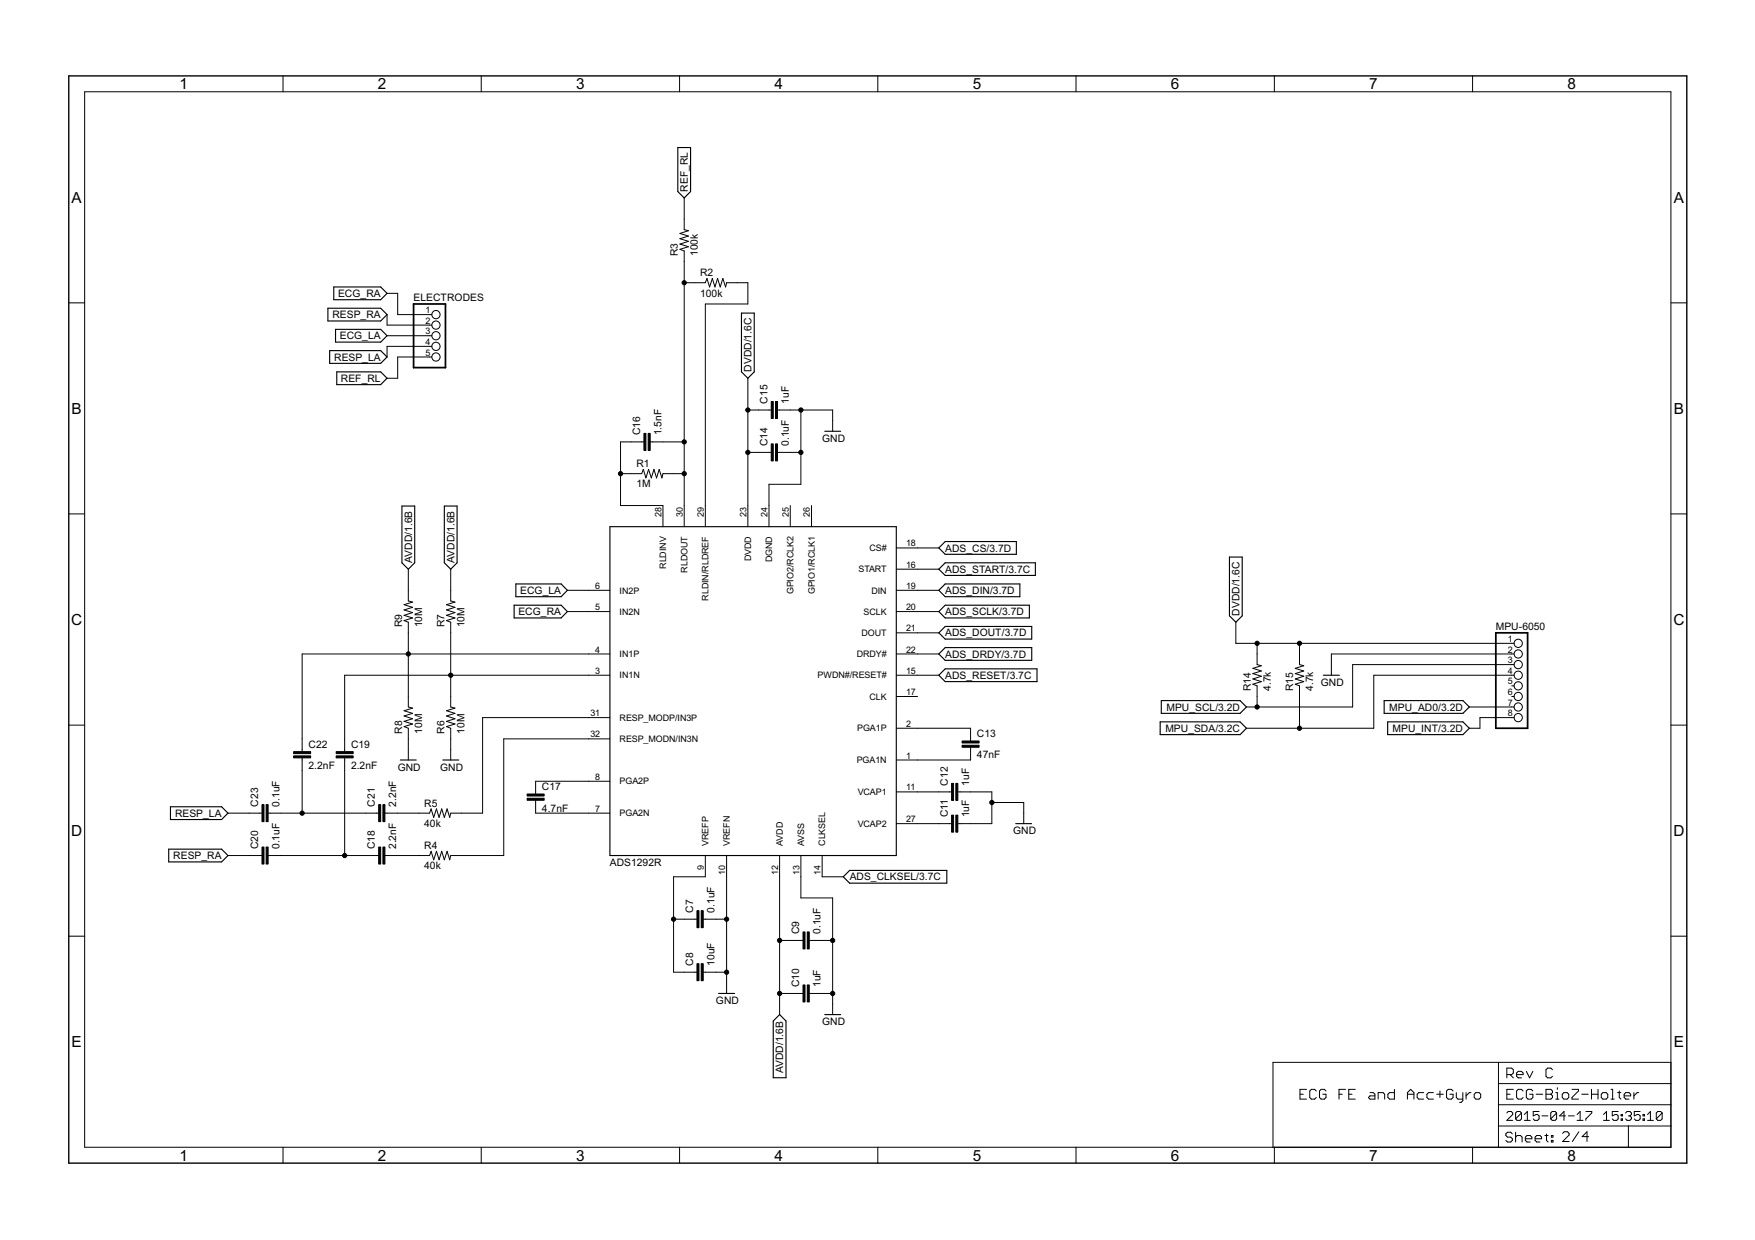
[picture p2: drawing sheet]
<svg xmlns="http://www.w3.org/2000/svg" width="297mm" height="210mm" viewBox="0 0 297 210" stroke-linecap="round" stroke-linejoin="round" font-family="sans-serif">
<g fill="none" stroke="#000" stroke-width=".19">
<path d="M114.7 25h2.2v7.4l-1.1 1.1-1.1-1.1zM55.5 52.2h8.9l1.1 1.1-1.1 1h-8.9zM55.8 59.4h8.6l1.1 1-1.1 1.1h-8.6zM56.5 48.6h7.9l1.1 1.1-1.1 1h-7.9zM56.8 55.8h7.6l1.1 1-1.1 1.1h-7.6zM125.5 53h2.2v9.9l-1.1 1.1-1.1-1.1zM57 62.9h7.4l1.1 1.1-1.1 1.1h-7.4zM139.6 73h2.7M68 85.7h2.2v9.6l-1.1 1.1-1.1-1.1zM75.2 85.7h2.2v9.6l-1.1 1.1-1.1-1.1zM87.3 98.8h7.7l1 1.1-1 1.1h-7.7zM103.2 89.2h48.5v55.6h-48.5z"/>
<path d="M158.9 99.9l1.1-1.1h12.6v2.2h-12.6zM160 95.3h15.2v2.1h-15.2l-1.1-1zM160 91.7h12v2.1h-12l-1.1-1zM208.1 94.3h2.1v9.9l-1 1.1-1.1-1.1zM87 102.4h8l1 1.1-1 1.1h-8zM158.9 110.7l1.1-1.1h14.6v2.2h-14.6zM158.9 107.1l1.1-1.1h14.6v2.2h-14.6zM158.9 103.5l1.1-1.1h14.2v2.2h-14.2zM160 113.2h15.5v2.2h-15.5l-1.1-1.1zM196.6 118.6h13.3l1.1 1.1-1.1 1.1h-13.3zM224 114.3h2.7M234.3 118.6h13.3l1.1 1.1-1.1 1.1h-13.3z"/>
<path d="M28.9 136.6h8.6l1.1 1-1.1 1.1h-8.6zM67.8 128.7h2.6M75 128.7h2.6M171.9 139.4h2.7M196.4 122.2h13.5l1.1 1.1-1.1 1.1h-13.5zM234.9 122.2h12.7l1.1 1.1-1.1 1.1h-12.7zM28.6 143.7h8.9l1.1 1.1-1.1 1.1h-8.9zM142.7 148.4l1.1-1.1h16.5v2.2h-16.5zM121.6 168.2h2.7M132 171.7l1 1.1v9.6h-2.1v-9.6zM139.6 171.7h2.7"/>
</g>
<g fill="none" stroke="#000" stroke-width=".17">
<path d="M14.3 15.5h268.5v178.7h-268.5zM47.9 12.8v2.7M81.4 12.8v2.7M115 12.8v2.7M148.6 12.8v2.7M182.1 12.8v2.7M215.7 12.8v2.7M249.2 12.8v2.7M115.8 33.5v5.4l.7 .2-1.4 .4 1.4 .5-1.4 .4 1.4 .5-1.4 .4 1.4 .5-1.4 .4 .7 .3v46.7M11.6 51.3h2.7M65.5 49.7h1.8v3.6h5.8M65.5 53.3v1.7h7.6"/>
<path d="M65.5 56.8h7.6M73.1 58.6h-7.6v1.8M115.8 47.9h3.6l.3-.8 .4 1.5 .5-1.5 .4 1.5 .5-1.5 .4 1.5 .4-1.5 .5 1.5 .2-.7h3.6v3.6h-7.2v37.7M282.8 51.3h2.7M73.1 60.4h-5.8v3.6h-1.8M109 74.8h-4v10.8h7.2v3.6M110 74.8h5.8M126.6 64v25.2M126.6 76.6h3.9M126.6 69.4h3.9M131.6 69.4h9.3v3.6M131.6 76.6h4"/>
<path d="M135.6 69.4v12.6h-5.4v7.2M11.6 87h2.7M69.1 96.4v5.3l.7 .2-1.4 .5 1.4 .4-1.4 .5 1.4 .4-1.4 .5 1.4 .4-1.4 .5 .7 .2v14.4l.7 .2-1.4 .4 1.4 .5-1.4 .4 1.4 .5-1.4 .4 1.4 .5-1.4 .4 .7 .3v5.4M76.3 96.4v5.3l.7 .2-1.4 .5 1.4 .4-1.4 .5 1.4 .4-1.4 .5 1.4 .4-1.4 .5 .7 .2v14.4l.7 .2-1.4 .4 1.4 .5-1.4 .4 1.4 .5-1.4 .4 1.4 .5-1.4 .4 .7 .3v5.4M96 99.9h7.2M105 80.2h3.6l.3-.7 .4 1.4 .5-1.4 .4 1.4 .5-1.4 .4 1.4 .5-1.4 .4 1.4 .2-.7h3.6M133.8 85.6v3.6M137.4 85.6v3.6M151.7 92.8h7.2M151.7 99.9h7.2M151.7 96.4h7.2M282.8 87h2.7"/>
<path d="M96 103.5h7.2M103.2 110.7h-52.1v16.5M103.2 114.3h-44.9v12.9M151.7 117.9h3.6M151.7 107.1h7.2M151.7 110.7h7.2M151.7 114.3h7.2M151.7 103.5h7.2M209.2 105.3v3.6h47.1M212.8 108.9v3.6l.7 .2-1.5 .4 1.5 .5-1.5 .4 1.5 .5-1.5 .4 1.5 .5-1.5 .4 .8 .3v3.6M219.9 108.9v3.6l.8 .2-1.5 .4 1.5 .5-1.5 .4 1.5 .5-1.5 .4 1.5 .5-1.5 .4 .7 .3v7.2M248.7 119.7h7.6"/>
<path d="M255.9 117.9h.4M255.9 116.1h.4M256.3 110.7h-31v3.6M256.3 114.3h-23.8v9h-21.5M256.3 112.5h-27.4v7.2h-17.9M11.6 122.7h2.7M38.6 137.6h5.7M45.4 137.6h18.7M51.1 128.3v9.3M58.3 128.3v16.5M90.7 135.5v2.1h12.5M103.2 121.5h-21.5v16.1h-5.4l-.2 .8-.4-1.5-.5 1.5-.4-1.5-.5 1.5-.4-1.5-.5 1.5-.4-1.5-.3 .7h-7.5"/>
<path d="M103.2 132.2h-12.5v2.2M103.2 125.1h-17.9v19.7h-9l-.2 .7-.4-1.4-.5 1.4-.4-1.4-.5 1.4-.4-1.4-.5 1.4-.4-1.4-.3 .7h-7.5M151.7 123.3h12.6v2.1M151.7 134h9.4M151.7 139.4h9.4M162.1 134h5.8v5.4h-5.8M164.3 126.5v2.2h-12.6M167.9 135.8h5.4v3.6M256.3 121.5h-5.8v1.8h-1.8M282.8 122.7h2.7M11.6 158.5h2.7M38.6 144.8h5.7"/>
<path d="M45.4 144.8h18.7M114 155.6h3.9M119 155.6h4M119.4 144.8v3.6h-5.4v16.2h3.9M123 144.8v23.4M132 144.8v26.9M132 159.2h3.9M135.6 144.8v7.2h5.3v19.7M137 159.2h3.9M139.1 144.8v3.6h3.6M282.8 158.5h2.7M119 164.6h4"/>
<path d="M132 168.2h3.9M137 168.2h3.9M253.6 179.8v14.4M282.8 179.8h-67.3v14.4M47.9 194.2v2.7M81.4 194.2v2.7M115 194.2v2.7M148.6 194.2v2.7M182.1 194.2v2.7M215.7 194.2v2.7M220 185.2h.6M221.1 184.4h-1.1v1.7h1.1"/>
<path d="M222.8 184.7l-.3-.3h-.5l-.3 .3v1.1l.3 .3h.5l.3-.3M224.4 184.7l-.2-.3h-.6l-.3 .3v1.1l.3 .3h.6l.2-.3v-.6h-.5M226.6 185.2h.6M227.7 184.4h-1.1v1.7M228.3 185.2h.5M229.4 184.4h-1.1v1.7h1.1M231.9 185h.5l.3 .2v.9h-.8l-.3-.3 .3-.3h.8M233.3 186.1v-1.1h.8l.3 .2v.9M236 184.4v1.7h-.8l-.3-.3v-.6l.3-.2h.8M238.2 185.2h1.1M238.2 186.1v-1.1l.6-.6 .5 .6v1.1M241 185h-.9l-.2 .2v.6l.2 .3h.9"/>
<path d="M242.6 185h-.8l-.3 .2v.6l.3 .3h.8M243.2 185.2h1.1M243.7 184.7v1.1M245.9 184.7l-.2-.3h-.6l-.3 .3v1.1l.3 .3h.6l.2-.3v-.6h-.5M246.5 185v.8l.3 .3h.8M247.6 185v1.3l-.3 .3h-.3M248.1 185v1.1M249 185h-.3l-.6 .5M249.2 194.2v2.7M249.5 185.2l.3-.2h.5l.3 .2v.6l-.3 .3h-.5l-.3-.3zM253.6 190.6h29.2M253.6 187h29.2"/>
<path d="M253.6 183.4h29.2M255 181.9h.9l.2-.3v-.5l-.2-.3h-.9v1.7M255 185.2h.6M255 188.4l.3-.2h.5l.2 .2v.3l-1 1h1M255.6 181.9l.5 .6M256 191.9l-.3-.2h-.6l-.2 .2v.3l.2 .3h.6l.3 .3v.2l-.3 .3h-.6l-.2-.3M256.1 184.4h-1.1v1.7h1.1M256.5 191.7v1.6M256.5 192.5l.3-.3h.5l.3 .3v.8M256.7 181.9h1.1v-.3l-.3-.2h-.5l-.3 .2v.6l.3 .3h.5M257.5 188.4v1l-.2 .3h-.5l-.3-.3M257.5 188.4l-.2-.2h-.5l-.3 .2v1"/>
<path d="M257.5 188.4l-1 1M257.8 184.7l-.3-.3h-.5l-.3 .3v1.1l.3 .3h.5l.3-.3M258 189.7h1M258 188.7l.5-.5v1.5M258.2 192.8h1.1v-.3l-.3-.3h-.6l-.2 .3v.5l.2 .3h.6M258.3 181.4l.6 1.1 .5-1.1M259.4 184.7l-.2-.3h-.6l-.3 .3v1.1l.3 .3h.6l.2-.3v-.6h-.5M259.8 192.8h1.1v-.3l-.3-.3h-.5l-.3 .3v.5l.3 .3h.5M260 185.2h1.1M260.5 188.2h-1v.7l.5-.2h.2l.3 .2v.5l-.3 .3h-.5l-.2-.3M261 188.9h1M261.5 192.2h.5"/>
<path d="M261.7 184.4h.8l.3 .3v.3l-.3 .2 .3 .3v.3l-.3 .3h-.8zM261.7 185.2h.8M261.7 191.9v1.1l.3 .3M262.6 192.2h.2v.3h-.2zM262.6 193h.2v.3h-.2zM262.8 181.1l-.3-.3h-.6l-.2 .3v1.1l.2 .3h.6l.3-.3M263.3 186.1h.6M263.3 185h.3v1.1M263.5 188.4l-.3-.2h-.5l-.2 .2v1M263.5 188.4l-1 1M263.5 188.4v1l-.3 .3h-.5l-.2-.3M263.6 184.1v.3"/>
<path d="M264.5 191.9l.3-.3h.5l.3 .3v.2l-1.1 1.1h1.1M264.7 185h.5l.3 .2v.6l-.3 .3h-.5l-.3-.3v-.6zM265 188.9h-1l.7-.7v1.5M265.5 188.9h.9M266.1 184.4h1.1v.3l-1.1 1.1v.3h1.1M266.9 189.7h1M266.9 188.7l.5-.5v1.5M267.2 191.6l-1.1 1.6M267.7 185.2h1.1M268.4 188.2h1v.2l-1 1v.3M268.9 192.4h-1.1l.8-.8v1.6M269.4 185.2h1.1"/>
<path d="M269.4 184.4v1.7M270.5 184.4v1.7M271 185.2l.3-.2h.5l.3 .2v.6l-.3 .3h-.5l-.3-.3zM271.4 189.7h1M271.4 188.7l.5-.5v1.5M272.7 184.4h.2v1.7M272.7 186.1h.5M273.8 185h.5M273.9 188.2h-1v.7l.5-.2h.2l.3 .2v.5l-.3 .3h-.5l-.2-.3M274.1 184.7v1.1l.2 .3M274.4 189.4h.2v.3h-.2zM274.4 188.7h.2v.2h-.2z"/>
<path d="M274.9 185.5h1.1v-.3l-.3-.2h-.5l-.3 .2v.6l.3 .3h.5M275.1 188.4l.3-.2h.5l.2 .2v.3l-.2 .2M275.6 190.6v3.6M275.6 188.9h.3M275.9 188.9l.2 .2v.3l-.2 .3h-.5l-.3-.3M276.5 185v1.1M277.4 185h-.3l-.6 .5M277.6 188.2h-1v.7l.5-.2h.2l.3 .2v.5l-.3 .3h-.4l-.3-.3M278.1 189.4h.2v.3h-.2zM278.1 188.7h.2v.2h-.2zM278.8 189.7h1M278.8 188.7l.5-.5v1.5"/>
<path d="M281.3 188.4v1l-.2 .3h-.5l-.3-.3M281.3 188.4l-.2-.2h-.5l-.3 .2v1M281.3 188.4l-1 1"/>
<circle cx="73.8" cy="55" r=".7"/>
<circle cx="73.8" cy="56.8" r=".7"/>
<circle cx="73.8" cy="53.3" r=".7"/>
<circle cx="73.8" cy="58.6" r=".7"/>
<circle cx="73.8" cy="60.4" r=".7"/>
<circle cx="257" cy="119.7" r=".7"/>
<circle cx="257" cy="110.7" r=".7"/>
<circle cx="257" cy="112.5" r=".7"/>
<circle cx="257" cy="116.1" r=".7"/>
<circle cx="257" cy="114.3" r=".7"/>
<circle cx="257" cy="108.9" r=".7"/>
<circle cx="257" cy="117.9" r=".7"/>
<circle cx="257" cy="121.5" r=".7"/>
</g>
<g fill="#000" stroke="#000" stroke-width=".17">
<path d="M109 73.4h.3v2.8h-.3zM109.7 73.4h.3v2.8h-.3zM130.5 75.1h.4v2.9h-.4zM130.5 68h.4v2.8h-.4zM131.3 75.1h.3v2.9h-.3zM131.3 68h.3v2.8h-.3zM44.3 136.2h.4v2.9h-.4zM45 136.2h.4v2.9h-.4zM49.7 128h2.9v.3h-2.9zM49.7 127.2h2.9v.4h-2.9zM56.9 128h2.9v.3h-2.9zM56.9 127.2h2.9v.4h-2.9z"/>
<path d="M64.1 136.2h.3v2.9h-.3zM64.8 136.2h.4v2.9h-.4zM89.2 135.1h2.9v.4h-2.9zM89.2 134.4h2.9v.3h-2.9zM161.1 138h.3v2.9h-.3zM161.1 132.6h.3v2.9h-.3zM161.8 138h.3v2.9h-.3zM161.8 132.6h.3v2.9h-.3zM162.8 126.2h2.9v.3h-2.9zM162.8 125.4h2.9v.4h-2.9zM44.3 143.4h.4v2.9h-.4zM45 143.4h.4v2.9h-.4z"/>
<path d="M64.1 143.4h.3v2.9h-.3zM64.8 143.4h.4v2.9h-.4zM118 154.2h.3v2.8h-.3zM118.7 154.2h.3v2.8h-.3zM135.9 157.8h.3v2.8h-.3zM136.6 157.8h.4v2.8h-.4zM118 163.1h.3v2.9h-.3zM118.7 163.1h.3v2.9h-.3zM135.9 166.7h.3v2.9h-.3zM136.6 166.7h.4v2.9h-.4z"/>
</g>
<path d="M70 51.5h5.4v10.7h-5.4zM253.2 107.1h5.4v16.2h-5.4z" fill="none" stroke="#000" stroke-width=".3"/>
<path d="M11.6 12.8h273.9v184.1h-273.9z" fill="none" stroke="#000" stroke-width=".23"/>
<g fill="#000" stroke="#000" stroke-width=".17">
<circle cx="115.8" cy="47.9" r=".36"/>
<circle cx="115.8" cy="74.8" r=".36"/>
<circle cx="126.6" cy="69.4" r=".36"/>
<circle cx="126.6" cy="76.6" r=".36"/>
<circle cx="135.6" cy="69.4" r=".36"/>
<circle cx="135.6" cy="76.6" r=".36"/>
<circle cx="105" cy="80.2" r=".36"/>
<circle cx="115.8" cy="80.2" r=".36"/>
<circle cx="69.1" cy="110.7" r=".36"/>
<circle cx="76.3" cy="114.3" r=".36"/>
<circle cx="212.8" cy="119.7" r=".36"/>
<circle cx="212.8" cy="108.9" r=".36"/>
<circle cx="219.9" cy="108.9" r=".36"/>
<circle cx="51.1" cy="137.6" r=".36"/>
<circle cx="167.9" cy="135.8" r=".36"/>
<circle cx="219.9" cy="123.3" r=".36"/>
<circle cx="58.3" cy="144.8" r=".36"/>
<circle cx="114" cy="155.6" r=".36"/>
<circle cx="123" cy="155.6" r=".36"/>
<circle cx="132" cy="159.2" r=".36"/>
<circle cx="140.9" cy="159.2" r=".36"/>
<circle cx="123" cy="164.6" r=".36"/>
<circle cx="132" cy="168.2" r=".36"/>
<circle cx="140.9" cy="168.2" r=".36"/>
</g>
<g font-size="2.9">
<text x="30.4" y="15.1">1</text>
<text x="64" y="15.1">2</text>
<text x="97.5" y="15.1">3</text>
<text x="131.1" y="15.1">4</text>
<text x="164.6" y="15.1">5</text>
<text x="198.2" y="15.1">6</text>
<text x="231.7" y="15.1">7</text>
<text x="265.3" y="15.1">8</text>
<text x="12.1" y="34.3">A</text>
<text x="283.3" y="34.3">A</text>
<text x="12.1" y="70">B</text>
<text x="283.3" y="70">B</text>
<text x="12.1" y="105.8">C</text>
<text x="283.2" y="105.8">C</text>
<text x="12.1" y="141.5">D</text>
<text x="283.2" y="141.5">D</text>
<text x="12.1" y="177.2">E</text>
<text x="283.3" y="177.2">E</text>
<text x="30.4" y="196.5">1</text>
<text x="64" y="196.5">2</text>
<text x="97.5" y="196.5">3</text>
<text x="131.1" y="196.5">4</text>
<text x="164.6" y="196.5">5</text>
<text x="198.2" y="196.5">6</text>
<text x="231.7" y="196.5">7</text>
<text x="265.3" y="196.5">8</text>
</g>
<g font-size="1.9">
<text x="116.4" y="32.4" transform="rotate(-90 116.4 32.4)">REF_RL</text>
<text x="114.7" y="43.4" transform="rotate(-90 114.7 43.4)">R3</text>
<text x="118.1" y="43.4" transform="rotate(-90 118.1 43.4)">100k</text>
<text x="118.5" y="46.8">R2</text>
<text x="56.3" y="53.9">RESP_RA</text>
<text x="57.2" y="50.3">ECG_RA</text>
<text x="70" y="51">ELECTRODES</text>
<text x="118.5" y="50.2">100k</text>
<text x="57.5" y="57.5">ECG_LA</text>
<text x="56.6" y="61.1">RESP_LA</text>
<text x="57.7" y="64.6">REF_RL</text>
<text x="127.2" y="62.9" transform="rotate(-90 127.2 62.9)">DVDD/1.6C</text>
<text x="129.9" y="68.3" transform="rotate(-90 129.9 68.3)">C15</text>
<text x="133.5" y="68.3" transform="rotate(-90 133.5 68.3)">1uF</text>
<text x="108.3" y="73.7" transform="rotate(-90 108.3 73.7)">C16</text>
<text x="111.9" y="73.7" transform="rotate(-90 111.9 73.7)">1.5nF</text>
<text x="129.9" y="75.5" transform="rotate(-90 129.9 75.5)">C14</text>
<text x="133.5" y="75.5" transform="rotate(-90 133.5 75.5)">0.1uF</text>
<text x="139.1" y="74.8">GND</text>
<text x="107.7" y="82.5">1M</text>
<text x="107.7" y="79.1">R1</text>
<text x="69.7" y="95.3" transform="rotate(-90 69.7 95.3)">AVDD/1.6B</text>
<text x="76.9" y="95.3" transform="rotate(-90 76.9 95.3)">AVDD/1.6B</text>
<text x="160" y="93.4">ADS_CS/3.7D</text>
<text x="88" y="100.6">ECG_LA</text>
<text x="160" y="100.6">ADS_DIN/3.7D</text>
<text x="160" y="97">ADS_START/3.7C</text>
<text x="68" y="106.2" transform="rotate(-90 68 106.2)">R9</text>
<text x="71.4" y="106.2" transform="rotate(-90 71.4 106.2)">10M</text>
<text x="75.2" y="106.2" transform="rotate(-90 75.2 106.2)">R7</text>
<text x="78.6" y="106.2" transform="rotate(-90 78.6 106.2)">10M</text>
<text x="87.7" y="104.1">ECG_RA</text>
<text x="160" y="107.7">ADS_DOUT/3.7D</text>
<text x="160" y="104.2">ADS_SCLK/3.7D</text>
<text x="209.8" y="104.2" transform="rotate(-90 209.8 104.2)">DVDD/1.6C</text>
<text x="253.2" y="106.7">MPU-6050</text>
<text x="160" y="111.3">ADS_DRDY/3.7D</text>
<text x="160" y="114.9">ADS_RESET/3.7C</text>
<text x="211.7" y="117" transform="rotate(-90 211.7 117)">R14</text>
<text x="215.1" y="117" transform="rotate(-90 215.1 117)">4.7k</text>
<text x="218.9" y="117" transform="rotate(-90 218.9 117)">R15</text>
<text x="222.3" y="117" transform="rotate(-90 222.3 117)">4.7k</text>
<text x="223.5" y="116.1">GND</text>
<text x="68" y="124.2" transform="rotate(-90 68 124.2)">R8</text>
<text x="71.4" y="124.2" transform="rotate(-90 71.4 124.2)">10M</text>
<text x="75.2" y="124.2" transform="rotate(-90 75.2 124.2)">R6</text>
<text x="78.6" y="124.2" transform="rotate(-90 78.6 124.2)">10M</text>
<text x="165.4" y="124.8">C13</text>
<text x="197.2" y="123.9">MPU_SDA/3.2C</text>
<text x="197.4" y="120.3">MPU_SCL/3.2D</text>
<text x="235.1" y="120.3">MPU_AD0/3.2D</text>
<text x="235.7" y="123.9">MPU_INT/3.2D</text>
<text x="52.2" y="130.2">2.2nF</text>
<text x="52.2" y="126.6">C22</text>
<text x="59.4" y="130.2">2.2nF</text>
<text x="59.4" y="126.6">C19</text>
<text x="67.3" y="130.5">GND</text>
<text x="74.5" y="130.5">GND</text>
<text x="165.4" y="128.4">47nF</text>
<text x="43.7" y="136.6" transform="rotate(-90 43.7 136.6)">C23</text>
<text x="47.3" y="136.6" transform="rotate(-90 47.3 136.6)">0.1uF</text>
<text x="63.4" y="136.6" transform="rotate(-90 63.4 136.6)">C21</text>
<text x="67" y="136.6" transform="rotate(-90 67 136.6)">2.2nF</text>
<text x="71.8" y="136.6">R5</text>
<text x="91.7" y="137.4">4.7nF</text>
<text x="91.7" y="133.8">C17</text>
<text x="160.4" y="133" transform="rotate(-90 160.4 133)">C12</text>
<text x="164" y="133" transform="rotate(-90 164 133)">1uF</text>
<text x="29.6" y="138.3">RESP_LA</text>
<text x="43.7" y="143.7" transform="rotate(-90 43.7 143.7)">C20</text>
<text x="47.3" y="143.7" transform="rotate(-90 47.3 143.7)">0.1uF</text>
<text x="63.4" y="143.7" transform="rotate(-90 63.4 143.7)">C18</text>
<text x="67" y="143.7" transform="rotate(-90 67 143.7)">2.2nF</text>
<text x="71.8" y="140">40k</text>
<text x="71.8" y="143.8">R4</text>
<text x="160.4" y="138.4" transform="rotate(-90 160.4 138.4)">C11</text>
<text x="164" y="138.4" transform="rotate(-90 164 138.4)">1uF</text>
<text x="171.5" y="141.2">GND</text>
<text x="29.3" y="145.4">RESP_RA</text>
<text x="71.8" y="147.2">40k</text>
<text x="103.2" y="146.6">ADS1292R</text>
<text x="143.8" y="149">ADS_CLKSEL/3.7C</text>
<text x="117.3" y="154.5" transform="rotate(-90 117.3 154.5)">C7</text>
<text x="120.9" y="154.5" transform="rotate(-90 120.9 154.5)">0.1uF</text>
<text x="135.3" y="158.1" transform="rotate(-90 135.3 158.1)">C9</text>
<text x="138.9" y="158.1" transform="rotate(-90 138.9 158.1)">0.1uF</text>
<text x="117.3" y="163.5" transform="rotate(-90 117.3 163.5)">C8</text>
<text x="120.9" y="163.5" transform="rotate(-90 120.9 163.5)">10uF</text>
<text x="135.3" y="167.1" transform="rotate(-90 135.3 167.1)">C10</text>
<text x="138.9" y="167.1" transform="rotate(-90 138.9 167.1)">1uF</text>
<text x="121.2" y="170">GND</text>
<text x="139.1" y="173.6">GND</text>
<text x="132.6" y="181.7" transform="rotate(-90 132.6 181.7)">AVDD/1.6B</text>
</g>
<g font-size="1.7">
<text x="72" y="53">1</text>
<text x="72" y="54.8">2</text>
<text x="72" y="56.6">3</text>
<text x="72" y="58.4">4</text>
<text x="72" y="60.2">5</text>
<text x="112" y="87.5" transform="rotate(-90 112 87.5)">28</text>
<text x="115.5" y="87.5" transform="rotate(-90 115.5 87.5)">30</text>
<text x="119.1" y="87.5" transform="rotate(-90 119.1 87.5)">29</text>
<text x="126.3" y="87.5" transform="rotate(-90 126.3 87.5)">23</text>
<text x="129.9" y="87.5" transform="rotate(-90 129.9 87.5)">24</text>
<text x="133.5" y="87.5" transform="rotate(-90 133.5 87.5)">25</text>
<text x="137.1" y="87.5" transform="rotate(-90 137.1 87.5)">26</text>
<text x="127.1" y="95" transform="rotate(-90 127.1 95)">DVDD</text>
<text x="130.7" y="95.2" transform="rotate(-90 130.7 95.2)">DGND</text>
<text x="147.2" y="93.3">CS#</text>
<text x="153.4" y="92.5">18</text>
<text x="100.7" y="99.7">6</text>
<text x="104.9" y="100.5">IN2P</text>
<text x="112.7" y="96.3" transform="rotate(-90 112.7 96.3)">RLDINV</text>
<text x="116.3" y="96.9" transform="rotate(-90 116.3 96.9)">RLDOUT</text>
<text x="119.9" y="101.7" transform="rotate(-90 119.9 101.7)">RLDIN/RLDREF</text>
<text x="134.3" y="100.6" transform="rotate(-90 134.3 100.6)">GPIO2/RCLK2</text>
<text x="137.9" y="100.6" transform="rotate(-90 137.9 100.6)">GPIO1/RCLK1</text>
<text x="145.3" y="96.9">START</text>
<text x="147.5" y="100.5">DIN</text>
<text x="153.4" y="99.7">19</text>
<text x="153.4" y="96.1">16</text>
<text x="100.7" y="103.3">5</text>
<text x="104.9" y="104.1">IN2N</text>
<text x="145.8" y="107.7">DOUT</text>
<text x="146.2" y="104.1">SCLK</text>
<text x="153.4" y="106.9">21</text>
<text x="153.4" y="103.3">20</text>
<text x="100.7" y="110.5">4</text>
<text x="104.9" y="111.2">IN1P</text>
<text x="145" y="111.2">DRDY#</text>
<text x="153.4" y="110.5">22</text>
<text x="255.2" y="108.7">1</text>
<text x="255.2" y="110.5">2</text>
<text x="255.2" y="112.2">3</text>
<text x="100.7" y="114">3</text>
<text x="104.9" y="114.8">IN1N</text>
<text x="138.4" y="114.8">PWDN#/RESET#</text>
<text x="147.2" y="118.4">CLK</text>
<text x="153.4" y="117.6">17</text>
<text x="153.4" y="114">15</text>
<text x="255.2" y="114">4</text>
<text x="255.2" y="115.8">5</text>
<text x="255.2" y="117.6">6</text>
<text x="255.2" y="119.4">7</text>
<text x="99.9" y="124.8">32</text>
<text x="99.9" y="121.2">31</text>
<text x="104.9" y="125.6">RESP_MODN/IN3N</text>
<text x="104.9" y="122">RESP_MODP/IN3P</text>
<text x="145.1" y="123.8">PGA1P</text>
<text x="153.4" y="123">2</text>
<text x="255.2" y="121.2">8</text>
<text x="145" y="129.2">PGA1N</text>
<text x="153.4" y="128.4">1</text>
<text x="100.7" y="137.4">7</text>
<text x="100.7" y="132">8</text>
<text x="104.9" y="132.8">PGA2P</text>
<text x="145.2" y="134.6">VCAP1</text>
<text x="153.4" y="133.8">11</text>
<text x="104.9" y="138.2">PGA2N</text>
<text x="119.9" y="143.2" transform="rotate(-90 119.9 143.2)">VREFP</text>
<text x="123.5" y="143.2" transform="rotate(-90 123.5 143.2)">VREFN</text>
<text x="132.5" y="143.2" transform="rotate(-90 132.5 143.2)">AVDD</text>
<text x="136.1" y="143.2" transform="rotate(-90 136.1 143.2)">AVSS</text>
<text x="139.7" y="143.2" transform="rotate(-90 139.7 143.2)">CLKSEL</text>
<text x="145.2" y="140">VCAP2</text>
<text x="153.4" y="139.2">27</text>
<text x="119.1" y="147.3" transform="rotate(-90 119.1 147.3)">9</text>
<text x="122.7" y="148.1" transform="rotate(-90 122.7 148.1)">10</text>
<text x="131.7" y="148.1" transform="rotate(-90 131.7 148.1)">12</text>
<text x="135.3" y="148.1" transform="rotate(-90 135.3 148.1)">13</text>
<text x="138.9" y="148.1" transform="rotate(-90 138.9 148.1)">14</text>
</g>
</svg>
